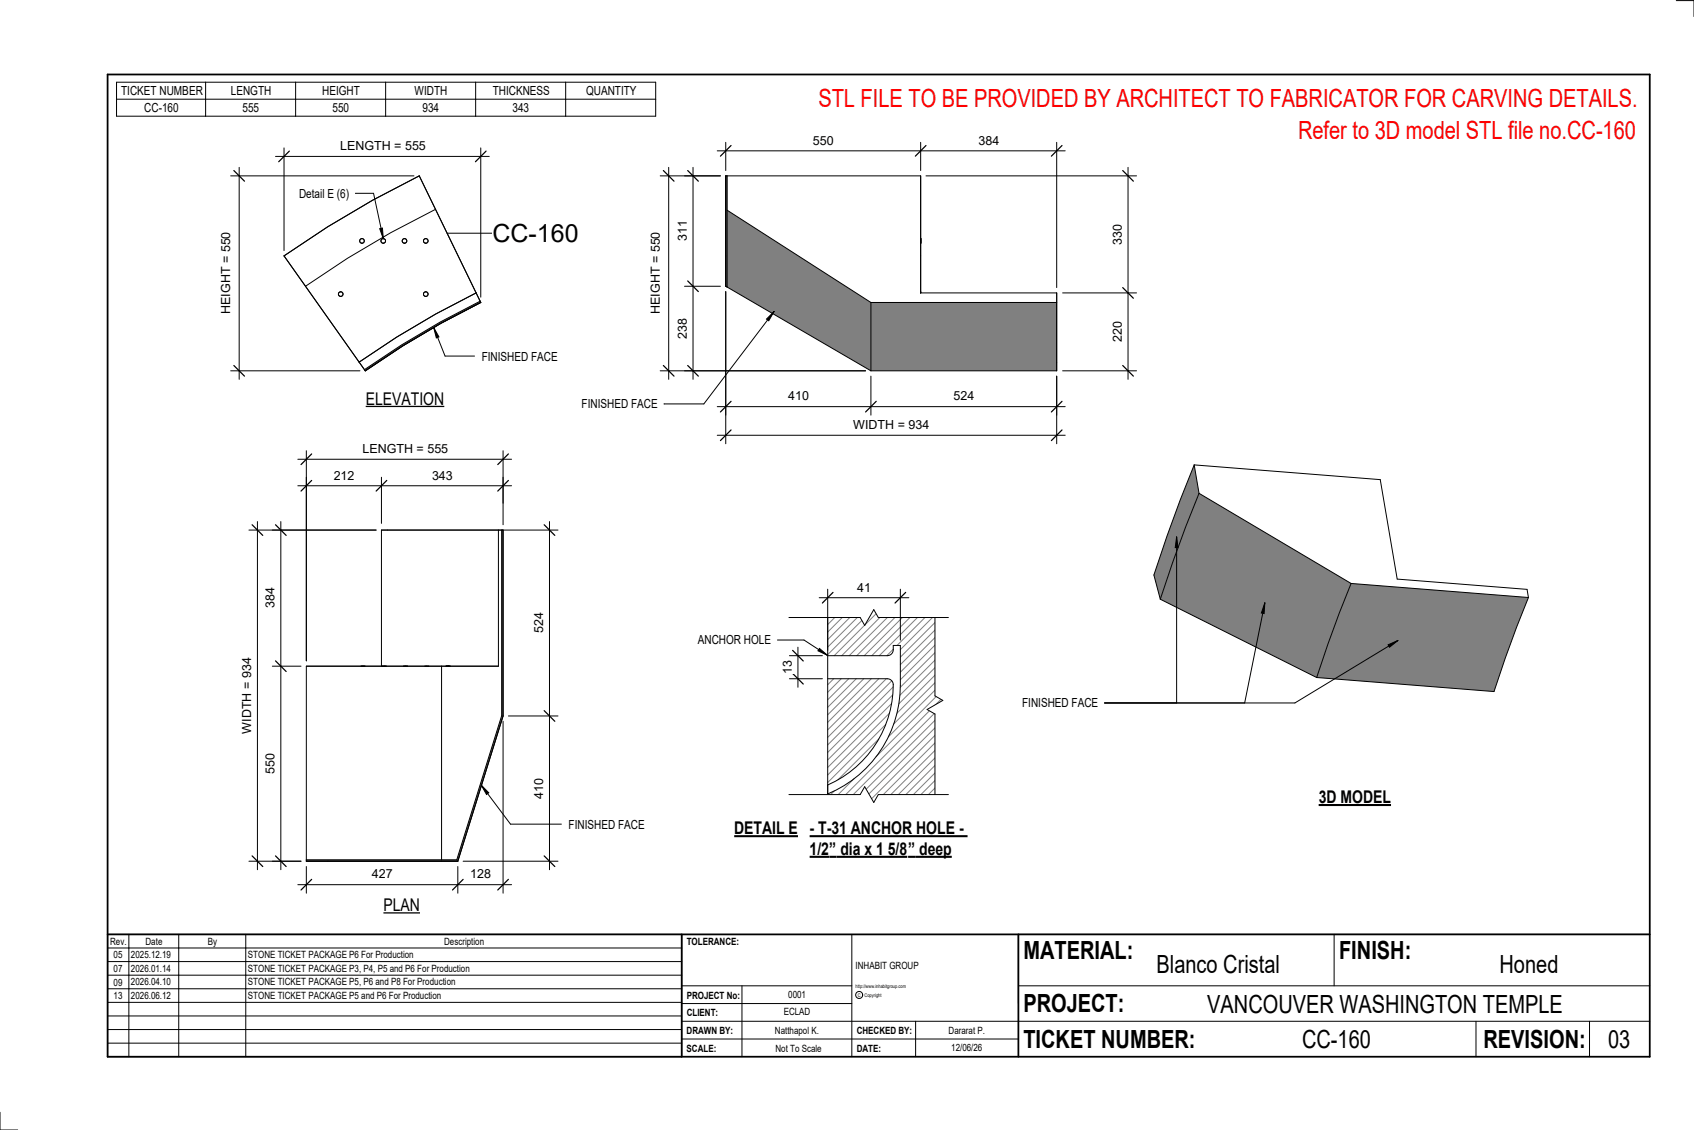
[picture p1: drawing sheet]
<svg xmlns="http://www.w3.org/2000/svg" width="914mm" height="610mm" viewBox="0 0 914 610" stroke-linecap="round" stroke-linejoin="round" font-family="sans-serif">
<g fill="#808080">
<path d="M647 266l82 49-6 16-12 34-85-42 14-39z"/>
<path d="M645 251l2 15-7 18-14 39-3-13 14-40z"/>
<path d="M729 315l96 7-6 16-13 35-95-8 12-34z"/>
</g>
<path d="M645 251l-8 19-14 40 3 13M645 251l2 15M645 251l100 8 9 53 70 6 1 4M647 266l-7 18-14 39M647 266l82 49M729 315l-6 16-12 34M729 315l96 7M626 323l85 42M825 322l-6 16-13 35-95-8" fill="none" stroke="#000" stroke-width=".54"/>
<g fill="#808080">
<path d="M393 113l77 50v37l-77-45z"/>
<path d="M470 163h100v37h-100z"/>
</g>
<path d="M392 95h1v60l-1-1z" fill="#7c7c7c"/>
<g fill="none" stroke="#000" stroke-width=".54">
<path d="M392 95v43M392 95v59M392 95h105M393 95v60l-1-1M497 95v43M497 95v63M392 113v41M393 113l77 50M497 129v2M392 154l78 46M497 157v1M497 158h73"/>
<path d="M570 158v42M570 158v5M470 163v37M470 163h100M570 163v37M470 200h100"/>
</g>
<path d="M197 199l20-13 21-12 21-12 1 1-22 11-21 13-20 13z" fill="#7c7c7c"/>
<g fill="none" stroke="#000" stroke-width=".54">
<path d="M257 158l-22 11-21 13-20 13M260 163l-25-50-24 13-23 13-23 15 32 46M260 163l-34-68-25 13-24 14-24 16 44 62M260 163l-22 11-21 13-20 13M260 163l-1-1-21 12-21 12-20 13"/>
<circle cx="195" cy="130" r="1.2"/>
<circle cx="207" cy="130" r="1.2"/>
<circle cx="218" cy="130" r="1.2"/>
<circle cx="230" cy="130" r="1.2"/>
<circle cx="184" cy="159" r="1.2"/>
<circle cx="230" cy="159" r="1.2"/>
</g>
<path d="M271 286h1v100l-25 79h-82v-1h82l24-78z" fill="#7c7c7c"/>
<g fill="none" stroke="#000" stroke-width=".54">
<path d="M206 286h63M206 286h66M206 286v73M269 286v73M269 286h3M271 286v100l-24 78h-82M272 286v100M165 359h73v105M165 359v106M165 359h41M195 359h1zM196 359h1z"/>
<path d="M206 359h23M206 359h1zM207 359h2zM218 359h1zM219 359h1zM229 359h1zM230 359h2zM232 359h37M241 359h1zM242 359h1zM243 359h26M272 386l-25 79"/>
<path d="M165 465h73M165 465h82M177 465h70"/>
</g>
<path d="M447 328v26h33l2-2v-4h4a122 122 0 0 1-2 36 63 63 0 0 1-37 44v5h62v-105zM447 366v57a58 58 0 0 0 35-55l-1-1-2-1z" fill="#fff"/>
<g fill="none" stroke="#808080" stroke-width=".54">
<path d="M448 328l-1 1M452 328l-5 5M456 328l-9 9M460 328l-13 13M464 328l-17 17M468 328l-21 21M472 328l-25 25M476 328l-26 26M480 328l-26 26M484 328l-26 26M488 328l-26 26M492 328l-25 26"/>
<path d="M496 328l-25 26M500 328l-25 26M504 328l-20 20M508 328l-22 22M509 332l-23 23M509 336l-23 23M509 340l-23 23M482 350l-3 4M509 344l-23 23M509 348l-23 23M509 352l-23 23M509 356l-24 24"/>
<path d="M509 360l-25 25M450 366l-3 3M454 366l-7 7M458 366l-11 12M462 366l-15 16M466 366l-19 20M470 366l-23 24M474 366l-27 28M478 366l-31 32M481 380l-34 34M481 367l-34 35M482 375l-35 35"/>
<path d="M482 371l-35 35M509 364l-27 27M509 368l-29 30M509 372l-36 36M509 376l-57 57M474 399l-22 22M478 391l-31 31M480 385l-33 33M509 380l-53 53M509 384l-49 49M509 388l-45 45M509 392l-41 41"/>
<path d="M509 397l-37 36M509 401l-33 32M509 405l-29 28M509 409l-25 24M509 413l-21 20M509 417l-16 16M450 427l-3 3M461 420l-13 13M509 421l-12 12M509 425l-8 8M509 429l-4 4M509 433h.1"/>
</g>
<path d="M369 95h20M374 90v115M369 154h20M369 200h98M447 328h62v105h-62zM447 354h33l2-2v-4h4a122 122 0 0 1-2 36 63 63 0 0 1-37 44M447 366h32l2 1 1 1a58 58 0 0 1-35 55" fill="none" stroke="#000" stroke-width=".54"/>
<path d="M371 92l6 6M371 152l6 5M371 197l6 6" fill="none" stroke="#000" stroke-width=".67"/>
<g fill="#fff">
<path d="M365 172h7v11h-7z"/>
<path d="M365 119h7v11h-7z"/>
</g>
<path d="M500 95h113M609 90v115M574 158h39M574 200h39" fill="none" stroke="#000" stroke-width=".54"/>
<path d="M606 92l6 6M606 155l6 6M606 197l6 6" fill="none" stroke="#000" stroke-width=".67"/>
<g fill="#fff">
<path d="M599 174h8v11h-8z"/>
<path d="M599 121h8v11h-8z"/>
</g>
<path d="M356 95h33M361 90v115M356 200h111" fill="none" stroke="#000" stroke-width=".54"/>
<path d="M358 92l6 6M358 197l6 6" fill="none" stroke="#000" stroke-width=".67"/>
<path d="M350 125h8v44h-8z" fill="#fff"/>
<path d="M392 157v67M387 219h188M470 203v21M570 203v21" fill="none" stroke="#000" stroke-width=".54"/>
<path d="M395 217l-6 5M473 217l-6 5M573 217l-5 5" fill="none" stroke="#000" stroke-width=".67"/>
<g fill="#fff">
<path d="M425 210h11v8h-11z"/>
<path d="M515 210h11v8h-11z"/>
</g>
<path d="M392 157v82M570 203v36M387 235h188" fill="none" stroke="#000" stroke-width=".54"/>
<path d="M395 232l-6 6M573 232l-5 6" fill="none" stroke="#000" stroke-width=".67"/>
<path d="M461 225h41v8h-41z" fill="#fff"/>
<path d="M392 77v15M497 77v15M570 77v78M387 81h188" fill="none" stroke="#000" stroke-width=".54"/>
<path d="M395 79l-6 5M500 79l-6 5M573 79l-5 5" fill="none" stroke="#000" stroke-width=".67"/>
<g fill="#fff">
<path d="M439 72h11v8h-11z"/>
<path d="M528 72h11v8h-11z"/>
</g>
<path d="M192 104h10l5 25M205 123h1l1 6z" fill="none" stroke="#000" stroke-width=".54"/>
<path d="M205 123h1l1 6z" fill="#000"/>
<path d="M161 101h27v7h-27z" fill="#fff"/>
<path d="M153 80v55M260 80v80M149 84h115" fill="none" stroke="#000" stroke-width=".54"/>
<path d="M156 82l-6 5M262 82l-5 5" fill="none" stroke="#000" stroke-width=".67"/>
<path d="M184 75h45v8h-45z" fill="#fff"/>
<path d="M125 95h98M129 90v115M125 200h69" fill="none" stroke="#000" stroke-width=".54"/>
<path d="M126 92l6 6M126 197l6 6" fill="none" stroke="#000" stroke-width=".67"/>
<path d="M118 125h8v44h-8z" fill="#fff"/>
<path d="M241 126h25" fill="none" stroke="#000" stroke-width=".54"/>
<path d="M266 118h47v15h-47z" fill="#fff"/>
<path d="M272 389v93M161 477h115M165 467v15M247 467v15" fill="none" stroke="#000" stroke-width=".54"/>
<path d="M168 474l-6 6M250 474l-6 6M274 474l-5 6" fill="none" stroke="#000" stroke-width=".67"/>
<g fill="#fff">
<path d="M201 468h11v7h-11z"/>
<path d="M254 468h11v7h-11z"/>
</g>
<path d="M161 248h115M165 243v114M272 243v28" fill="none" stroke="#000" stroke-width=".54"/>
<path d="M168 245l-6 6M274 245l-5 6" fill="none" stroke="#000" stroke-width=".67"/>
<path d="M196 238h45v8h-45z" fill="#fff"/>
<path d="M165 257v100M206 257v25M272 257v26M161 262h115" fill="none" stroke="#000" stroke-width=".54"/>
<path d="M168 259l-6 6M209 259l-6 6M274 259l-5 6" fill="none" stroke="#000" stroke-width=".67"/>
<g fill="#fff">
<path d="M180 253h11v7h-11z"/>
<path d="M233 253h11v7h-11z"/>
</g>
<path d="M147 286h56M152 281v188M147 359h15M147 465h15" fill="none" stroke="#000" stroke-width=".54"/>
<path d="M149 283l5 6M149 357l5 5M149 462l5 5" fill="none" stroke="#000" stroke-width=".67"/>
<g fill="#fff">
<path d="M142 317h8v11h-8z"/>
<path d="M142 407h8v11h-8z"/>
</g>
<path d="M134 286h69M139 281v188M134 465h28" fill="none" stroke="#000" stroke-width=".54"/>
<path d="M136 283l6 6M136 462l6 5" fill="none" stroke="#000" stroke-width=".67"/>
<path d="M130 355h7v41h-7z" fill="#fff"/>
<path d="M272 286h29M297 281v188M274 386h27M250 465h51" fill="none" stroke="#000" stroke-width=".54"/>
<path d="M294 283l5 6M294 383l5 6M294 462l5 5" fill="none" stroke="#000" stroke-width=".67"/>
<g fill="#fff">
<path d="M287 331h8v11h-8z"/>
<path d="M287 420h8v11h-8z"/>
<path d="M505 328h6v105h-6v-48l-5-2 9-5-4-3z"/>
</g>
<path d="M505 328v47l4 3-9 5 5 2v48M420 345h14l13 9M442 350l5 4-5-3z" fill="none" stroke="#000" stroke-width=".54"/>
<path d="M442 350l5 4-5-3z" fill="#000"/>
<g fill="#fff">
<path d="M377 342h39v7h-39z"/>
<path d="M396 441h35v11h-35z"/>
</g>
<path d="M396 451h35" fill="none" stroke="#000" stroke-width="1.1" stroke-linecap="butt"/>
<path d="M426 327h86v6h-38l-2-4-5 8-3-4h-38z" fill="#fff"/>
<path d="M426 333h38l3 4 5-8 2 4h38" fill="none" stroke="#000" stroke-width=".54"/>
<path d="M426 429h38l3-5 5 9 2-4h38v6h-86z" fill="#fff"/>
<path d="M426 429h38l3-5 5 9 2-4h38" fill="none" stroke="#000" stroke-width=".54"/>
<g fill="#fff">
<path d="M437 441h86v11h-86z"/>
<path d="M437 452h11v11h-11z"/>
<path d="M448 452h4v11h-4z"/>
<path d="M452 452h38v11h-38z"/>
<path d="M490 452h4v11h-4z"/>
<path d="M494 452h20v11h-20z"/>
</g>
<path d="M437 451h85M437 462h53M490 462h24" fill="none" stroke="#000" stroke-width="1.1" stroke-linecap="butt"/>
<path d="M426 354h18M431 349v22M426 366h18" fill="none" stroke="#000" stroke-width=".54"/>
<path d="M428 351l6 6M428 363l6 6" fill="none" stroke="#000" stroke-width=".67"/>
<path d="M421 356h8v8h-8z" fill="#fff"/>
<path d="M447 318v33M486 318v27M442 322h49" fill="none" stroke="#000" stroke-width=".54"/>
<path d="M450 320l-6 5M489 320l-6 5" fill="none" stroke="#000" stroke-width=".67"/>
<path d="M463 313h7v8h-7z" fill="#fff"/>
<g fill="none" stroke="#000" stroke-width=".54">
<path d="M905 0h9v9M460 504v66M720 504v28M891 504h-341v37M368 532h92M401 532v38M550 532h341M368 551h523M368 541h92M494 551v19M797 551v19M858 551v19"/>
<path d="M368 561h182M0 600v10h10"/>
<circle cx="464" cy="537" r="1.9"/>
</g>
<path d="M58 40h833v530h-833zM58 504h833M368 504v66M550 504v66" fill="none" stroke="#000" stroke-width=".96"/>
<g fill="#fff">
<path d="M652 534h192v15h-192z"/>
<path d="M513 562h17v6h-17z"/>
<path d="M425 533h10v6h-10z"/>
<path d="M423 543h15v6h-15z"/>
<path d="M418 553h24v6h-24z"/>
<path d="M624 513h68v15h-68z"/>
<path d="M809 513h33v15h-33z"/>
<path d="M512 553h20v6h-20z"/>
<path d="M703 553h37v15h-37z"/>
<path d="M442 45h443v16h-443z"/>
<path d="M868 553h12v15h-12z"/>
<path d="M61 512h5v6h-5z"/>
<path d="M61 520h5v6h-5z"/>
<path d="M61 527h5v6h-5z"/>
<path d="M61 534h5v6h-5z"/>
<path d="M701 63h184v15h-184z"/>
<path d="M197 210h43v10h-43z"/>
</g>
<path d="M197 219h43" fill="none" stroke="#000" stroke-width=".69" stroke-linecap="butt"/>
<path d="M207 483h20v11h-20z" fill="#fff"/>
<path d="M207 492h20" fill="none" stroke="#000" stroke-width=".69" stroke-linecap="butt"/>
<path d="M712 424h39v12h-39z" fill="#fff"/>
<path d="M712 434h39" fill="none" stroke="#000" stroke-width="1.1" stroke-linecap="butt"/>
<g fill="none" stroke="#000" stroke-width=".54">
<path d="M63 44h291v19h-291zM63 54h291M111 44v19M160 44v19M208 44v19M257 44v19M305 44v19M234 177l3 5h-1zM234 177l6 15h16M58 504h310v66h-310zM58 519h310M58 511h310"/>
<path d="M70 504v66M96 504v66M133 504v66M58 533h310M58 526h310M58 555h310M58 548h310M58 541h310M58 563h310"/>
</g>
<path d="M234 177l3 5h-1z" fill="#000"/>
<path d="M260 188h41v8h-41z" fill="#fff"/>
<path d="M418 168l-3 5-1-1zM418 168l-38 50h-22" fill="none" stroke="#000" stroke-width=".54"/>
<path d="M418 168l-3 5-1-1z" fill="#000"/>
<path d="M314 214h41v8h-41z" fill="#fff"/>
<path d="M260 424l4 4-1 1z" fill="#000"/>
<path d="M260 424l4 4-1 1zM260 424l16 21h27" fill="none" stroke="#000" stroke-width=".54"/>
<path d="M307 441h41v8h-41z" fill="#fff"/>
<path d="M635 290l1 5h-2zM635 290v89M683 325l-1 6h-1zM683 325l-11 54M749 348l6-2-5 3zM755 346l-56 33h-103" fill="none" stroke="#000" stroke-width=".54"/>
<path d="M635 290l1 5h-2zM683 325l-1 6h-1zM749 348l6-2-5 3z" fill="#000"/>
<path d="M552 376h40v7h-40z" fill="#fff"/>
<g font-size="13.5" fill="#f00">
<text x="442" y="58">STL FILE TO BE PROVIDED BY ARCHITECT TO FABRICATOR FOR CARVING DETAILS.</text>
<text x="701" y="75">Refer to 3D model STL file no.CC-160</text>
</g>
<g font-size="13.5">
<text x="266" y="130">CC-160</text>
<text x="552" y="517">MATERIAL:</text>
<text x="723" y="517">FINISH:</text>
<text x="624" y="525">Blanco Cristal</text>
<text x="809" y="525">Honed</text>
<text x="552" y="546">PROJECT:</text>
<text x="652" y="546">VANCOUVER WASHINGTON TEMPLE</text>
<text x="552" y="565">TICKET NUMBER:</text>
<text x="703" y="565">CC-160</text>
<text x="801" y="565">REVISION:</text>
<text x="868" y="565">03</text>
</g>
<g font-size="9.4">
<text x="197" y="218">ELEVATION</text>
<text x="712" y="433">3D MODEL</text>
<text x="396" y="450">DETAIL E</text>
<text x="437" y="450">- T-31 ANCHOR HOLE -</text>
<text x="437" y="461">1/2</text>
<text x="448" y="461">”</text>
<text x="454" y="461">dia x 1 5/8</text>
<text x="490" y="461">”</text>
<text x="496" y="461">deep</text>
<text x="207" y="491">PLAN</text>
</g>
<g font-size="6.7">
<text x="65" y="51">TICKET NUMBER</text>
<text x="125" y="51">LENGTH</text>
<text x="174" y="51">HEIGHT</text>
<text x="224" y="51">WIDTH</text>
<text x="266" y="51">THICKNESS</text>
<text x="316" y="51">QUANTITY</text>
<text x="78" y="60">CC-160</text>
<text x="131" y="60">555</text>
<text x="179" y="60">550</text>
<text x="228" y="60">934</text>
<text x="277" y="60">343</text>
<text x="184" y="81">LENGTH = 555</text>
<text x="439" y="78">550</text>
<text x="528" y="78">384</text>
<text x="161" y="107">Detail E (6)</text>
<text x="371" y="130" transform="rotate(-90 371 130)">311</text>
<text x="606" y="132" transform="rotate(-90 606 132)">330</text>
<text x="124" y="169" transform="rotate(-90 124 169)">HEIGHT = 550</text>
<text x="356" y="169" transform="rotate(-90 356 169)">HEIGHT = 550</text>
<text x="371" y="183" transform="rotate(-90 371 183)">238</text>
<text x="606" y="185" transform="rotate(-90 606 185)">220</text>
<text x="260" y="194">FINISHED FACE</text>
<text x="314" y="220">FINISHED FACE</text>
<text x="425" y="216">410</text>
<text x="515" y="216">524</text>
<text x="461" y="231">WIDTH = 934</text>
<text x="196" y="244">LENGTH = 555</text>
<text x="180" y="259">212</text>
<text x="233" y="259">343</text>
<text x="463" y="319">41</text>
<text x="148" y="328" transform="rotate(-90 148 328)">384</text>
<text x="293" y="342" transform="rotate(-90 293 342)">524</text>
<text x="377" y="348">ANCHOR HOLE</text>
<text x="427" y="364" transform="rotate(-90 427 364)">13</text>
<text x="552" y="382">FINISHED FACE</text>
<text x="136" y="396" transform="rotate(-90 136 396)">WIDTH = 934</text>
<text x="148" y="418" transform="rotate(-90 148 418)">550</text>
<text x="293" y="431" transform="rotate(-90 293 431)">410</text>
<text x="307" y="447">FINISHED FACE</text>
<text x="201" y="474">427</text>
<text x="254" y="474">128</text>
</g>
<g font-size="5.4">
<text x="59" y="510">Rev.</text>
<text x="79" y="510">Date</text>
<text x="112" y="510">By</text>
<text x="240" y="510">Description</text>
<text x="371" y="510">TOLERANCE:</text>
<text x="61" y="517">05</text>
<text x="71" y="517">2025.12.19</text>
<text x="134" y="517">STONE TICKET PACKAGE P6 For Production</text>
<text x="61" y="525">07</text>
<text x="71" y="524">2026.01.14</text>
<text x="134" y="524">STONE TICKET PACKAGE P3, P4, P5 and P6 For Production</text>
<text x="462" y="523">INHABIT GROUP</text>
<text x="61" y="532">09</text>
<text x="71" y="532">2026.04.10</text>
<text x="134" y="532">STONE TICKET PACKAGE P5, P6 and P8 For Production</text>
<text x="61" y="539">13</text>
<text x="71" y="539">2026.06.12</text>
<text x="134" y="539">STONE TICKET PACKAGE P5 and P6 For Production</text>
<text x="371" y="539">PROJECT No:</text>
<text x="425" y="538">0001</text>
<text x="371" y="548">CLIENT:</text>
<text x="423" y="548">ECLAD</text>
<text x="371" y="558">DRAWN BY:</text>
<text x="418" y="558">Natthapol K.</text>
<text x="462" y="558">CHECKED BY:</text>
<text x="512" y="558">Dararat P.</text>
<text x="371" y="567">SCALE:</text>
<text x="419" y="567">Not To Scale</text>
<text x="462" y="567">DATE:</text>
<text x="513" y="567">12/06/26</text>
</g>
<g font-size="2.7">
<text x="462" y="533">http://www.inhabitgroup.com</text>
<text x="463" y="538">C</text>
<text x="467" y="538">Copyright</text>
</g>
</svg>
